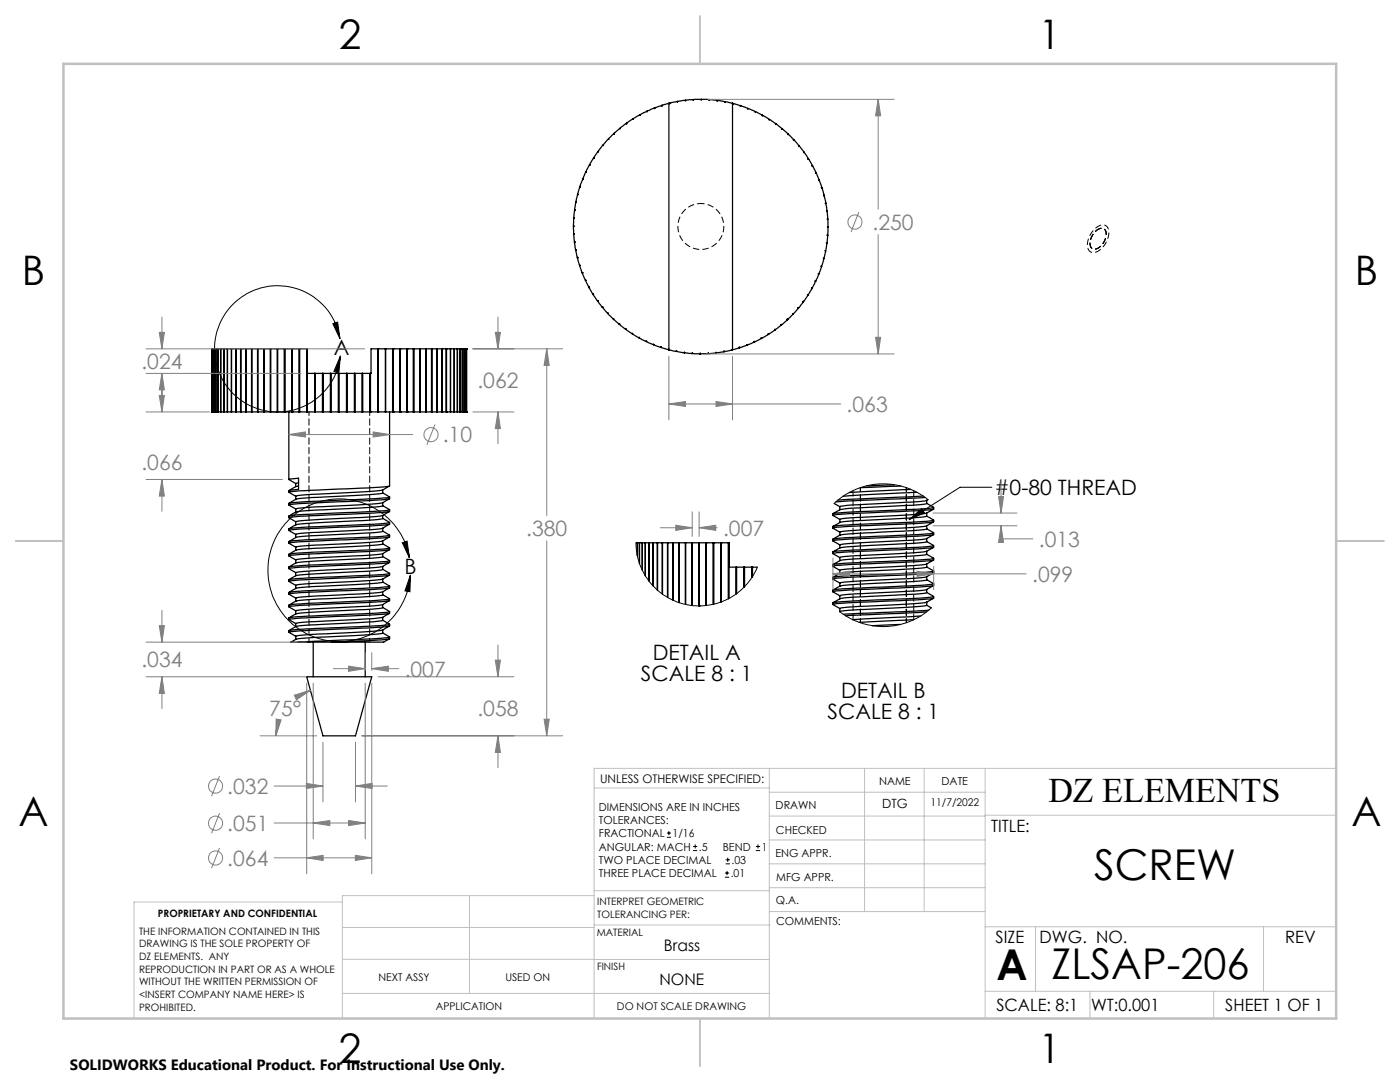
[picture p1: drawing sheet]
<svg xmlns="http://www.w3.org/2000/svg" width="279mm" height="216mm" viewBox="0 0 279 216" stroke-linecap="round" stroke-linejoin="round" font-family="sans-serif">
<g fill="none" stroke="#000" stroke-width=".25">
<path d="M116.3 35.8l-.6 1.4 .2 .1h-.2l-.2 .5-.2 .9 .1 .1h-.1l-.3 .9-.1 .6 .1 .1h-.1l-.1 .3-.1 1 .1 .2h-.1l-.2 1.4 .1 .2-.1 .2v2.9l.1 .1-.1 .4 .1 1.1 .2 .1h-.1l.1 .9 .1 .6h.1l-.1 .1 .2 1.3 .2 .2-.1 .1 .2 .5 .6 1.9 .2 .5h.1l-.1 .1 .2 .5 1.3 2.4h-.2l2.7 3.9 .1-.1-.1 .1 1.9 2.1 1.5 1.2 .3 .4 2.2 1.6 .1-.1 .4 .4 .9 .5 .1-.1v.2l.6 .3 3.1 1.3 2.2 .6M116.3 35.8h.1M133.5 20.6l-3.6 1.2-2.1 1.1v.1h-.3l-2.3 1.4-.1 .3h-.3l-2.2 1.9v.1l-.1-.1-.4 .4-1.5 1.6-.2 .4-.2 .1-1.6 2.2v.2h-.2l-1.3 2.4-.8 1.9M133.5 20.6l.2 .1 .4-.2 1-.3 .1 .2 .1-.2 1-.2 .5 .1 .4-.2h.9l.3 .1 .2-.2h1.3l.1 .1v-.1h1.1l.5 .2v-.1l1.5 .1 .1 .1h.4l2.6 .5M133.5 20.6v49.2M146.2 20.7l1.6 .4v.1v-.1l1.5 .6h.1l3.5 1.7 3.4 2.5 2 1.8 .1 .3 1.1 1.1 .9 1.2v.1h.1l.3 .5 .5 .7v.1l.2 .2 .6 1v.2h.1l1.7 3.8 .9 3.6-.1 .1h.1l.2 .9 .1 .6-.1 .1 .1 .2 .1 1.1-.1 .2 .1 .5-.1 3.9-.4 2v.2l-.6 2.5-1.6 3.9-1.4 2.4-.7 1.1h-.2l.1 .1-2 2.4-.1-.1 .1 .1-1.1 1.1-.1-.1v.2l-2.9 2.3-2 1.2h-.3v.2l-.3 .1-1 .5h-.1l-.5 .3-3.8 1.3M146.2 20.6v.1M146.2 20.7h.1M146.2 20.6v49.2M42.3 69.6h.1M42.3 69.6v12.6M42.3 69.6h.2"/>
<path d="M42.5 69.6h.1M42.5 69.6v12.6M42.5 69.6h.2M42.7 69.6h.1M42.7 69.6v12.6M42.8 69.6h.3M42.8 69.6v12.6M43.1 69.6h.4M43.1 69.6h.1M43.1 69.6v12.6M43.5 69.6h.1M43.5 69.6v12.6"/>
<path d="M43.5 69.6h.5M44 69.6h.1M44 69.6v12.6M44.1 69.6h.6M44.1 69.6v12.6M44.7 69.6h.1M44.7 69.6v12.6M44.7 69.6h.7M45.4 69.6h.1M45.4 69.6v12.6M45.4 69.6h.8M46.2 69.6h.1"/>
<path d="M46.2 69.6v12.6M46.2 69.6h.9M47.1 69.6h.1M47.1 69.6v12.6M47.1 69.6h.9M48 69.6h.1M48 69.6v12.6M48.1 69.6h1M48.1 69.6v12.6M49.1 69.6h.1M49.1 69.6v12.6M49.1 69.6h1.1"/>
<path d="M50.2 69.6h.1M50.2 69.6v12.6M50.3 69.6h1.1M50.3 69.6v12.6M51.4 69.6h.1M51.4 69.6v12.6M51.5 69.6h1.1M51.5 69.6v12.6M52.6 69.6h.1M52.6 69.6v12.6M52.7 69.6h1.2M52.7 69.6v12.6"/>
<path d="M53.9 69.6h.1M53.9 69.6v12.6M54 69.6h1.3M54 69.6v12.6M55.3 69.6h.1M55.3 69.6v12.6M55.4 69.6h1.3M55.4 69.6v12.6M56.7 69.6h.1M56.7 69.6v12.6M56.8 69.6h1.4M56.8 69.6h.1"/>
<path d="M56.8 69.6v12.6M58.2 69.6h.1M58.2 69.6v12.6M58.3 69.6h1.4M58.3 69.6h.1M58.3 69.6v12.6M59.7 69.6h.1M59.7 69.6v12.6M59.8 69.6v12.6M59.8 69.6h1.4M61.2 69.6v12.6M61.2 69.6h.1"/>
<path d="M61.3 69.6v12.6M61.3 69.6v4.9h1.5M62.8 74.5h.1M62.8 74.5v7.7M62.9 74.5h1.4M62.9 74.5v7.7M64.3 74.5h.2M64.3 74.5v7.7M64.4 74.5v7.7M64.5 74.5h1.4M64.5 74.5v7.7M65.9 74.5h.1"/>
<path d="M65.9 74.5v7.7M66 74.5v7.7M66 74.5h1.5M67.5 74.5v7.7M67.5 74.5h.1M67.6 74.5v7.7M67.6 74.5h1.5M69.1 74.5v7.7M69.1 74.5h.2M69.2 74.5v7.7M69.3 74.5h1.4M69.3 74.5v7.7"/>
<path d="M70.7 74.5h.1M70.7 74.5v7.7M70.8 74.5h1.5M70.8 74.5v7.7M72.3 74.5h.1M72.3 74.5v7.7M72.4 74.5h1.5M72.4 74.5v7.7M73.9 74.5h.1M73.9 74.5v7.7M75.4 69.6h-1.4v4.9h-.1M75.4 69.6h.1"/>
<path d="M75.4 69.6v12.6M75.5 69.6h1.4M75.5 69.6v12.6M76.9 69.6h.1M76.9 69.6v12.6M77 69.6h1.4M77 69.6v12.6M78.4 69.6h.1M78.4 69.6v12.6M78.5 69.6h1.3M78.5 69.6h.1M78.5 69.6v12.6"/>
<path d="M79.8 69.6h.1M79.8 69.6v12.6M79.9 69.6h1.3M79.9 69.6h.1M79.9 69.6v12.6M81.2 69.6h.1M81.2 69.6v12.6M81.2 69.6h1.3M82.5 69.6h.1M82.5 69.6v12.6M82.6 69.6h1.1M83.7 69.6h.2"/>
<path d="M83.7 69.6v12.6M83.8 69.6v12.6M83.9 69.6h1.1M83.9 69.6v12.6M85 69.6h.1M85 69.6v12.6M85.1 69.6h1M85.1 69.6v12.6M86.1 69.6h.1M86.1 69.6v12.6M86.2 69.6h1M87.2 69.6h.1"/>
<path d="M87.2 69.6v12.6M87.2 69.6h1M88.2 69.6h.1M88.2 69.6v12.6M88.2 69.6h.9M89.1 69.6h.1M89.1 69.6v12.6M89.1 69.6h.8M89.9 69.6h.1M89.9 69.6v12.6M89.9 69.6h.7M90.6 69.6h.1"/>
<path d="M90.6 69.6v12.6M90.7 69.6h.6M90.7 69.6v12.6M91.3 69.6h.1M91.3 69.6v12.6M91.3 69.6h.5M91.8 69.6h.1M91.8 69.6v12.6M91.8 69.6h.5M92.3 69.6h.1M92.3 69.6v12.6M92.3 69.6h.3"/>
<path d="M92.6 69.6h.1M92.6 69.6h.3M92.6 69.6v12.6M92.9 69.6h.1M92.9 69.6v12.6M93 69.6h.1M93 69.6v12.6M93.1 69.6h.1M93.1 69.6v12.6M133.5 69.7v.1M133.5 69.8l2.8 .6 .3-.1v.1l.9 .1 .6-.1 .1 .2h1.5v-.1l.1 .1 2.7-.1 .4-.2 .4 .1 1.1-.2 .1-.1v.1l1.1-.2 .4-.3 .2 .1M133.5 69.7h.1"/>
<path d="M42.3 82.2h.1M42.3 82.2h.2M42.5 82.2h.1M42.5 82.2h.2M42.7 82.2h.1M42.8 82.2h.3M43.1 82.2h.4M43.1 82.2h.1M43.5 82.2h.1M43.5 82.2h.5M44 82.2h.1M44.1 82.2h.6"/>
<path d="M44.7 82.2h.1M44.7 82.2h.7M45.4 82.2h.1M45.4 82.2h.8M46.2 82.2h.1M46.2 82.2h.9M47.1 82.2h.1M47.1 82.2h.9M48 82.2h.1M48.1 82.2h1M49.1 82.2h.1M49.1 82.2h1.1"/>
<path d="M50.2 82.2h.1M50.3 82.2h1.1M51.4 82.2h.1M51.5 82.2h1.1M52.6 82.2h.1M52.7 82.2h1.2M53.9 82.2h.1M54 82.2h1.3M55.3 82.2h.1M55.4 82.2h1.3M56.7 82.2h.1M56.8 82.2h1.4"/>
<path d="M56.8 82.2h.1M57.6 82.2v13.5l2-.3v2.2l-1.9 .3a3.2 3.2 0 0 1 1.9-.9M57.7 98.2l1.3 .8v.6M57.7 95.7l1.3 .8v.6M58.2 82.2h.1M58.3 82.2h1.4M58.3 82.2h.1M59.6 96.3l-.5 .2M59.7 82.2h.1M59.8 82.2h1.4M61.2 82.2h.1M61.3 82.2h1.5"/>
<path d="M62.8 82.2h.1M62.9 82.2h1.4M64.3 82.2h.2M64.5 82.2h1.4M65.9 82.2h.1M66 82.2h1.5M67.5 82.2h.1M67.6 82.2h1.5M69.1 82.2h.2M69.3 82.2h1.4M70.7 82.2h.1M70.8 82.2h1.5"/>
<path d="M72.3 82.2h.1M72.4 82.2h1.5M73.9 82.2h.1M73.9 82.2h1.5M75.4 82.2h.1M75.5 82.2h1.4M76.3 98.4l-2.2 .3-13.7 .7a3.8 3.8 0 0 0-2.7 1l4.4-.4 12.5-.5 3.2-.3M76.3 97.8l-3.3 .3-8.2 .4a22.9 22.9 0 0 0-5.7 .5M76.9 82.2h.1M77 82.2h1.4M77.8 99.5l-1.4 .8v.6l1.4 .8M77.8 97l-1.4 .8v.6l1.4 .8"/>
<path d="M77.8 99.2v.3a89.8 89.8 0 0 1-11.6 .7l-6.2 .3-2.4 .3v-.4M77.8 82.2v14.7a89.8 89.8 0 0 1-11.6 .7l-6.2 .3-2.4 .3v-.3M78.4 82.2h.1M78.5 82.2h1.3M78.5 82.2h.1M79.8 82.2h.1M79.9 82.2h1.3M79.9 82.2h.1M81.2 82.2h.1M81.2 82.2h1.3M82.5 82.2h.1M82.6 82.2h1.1"/>
<path d="M83.7 82.2h.2M83.9 82.2h1.1M85 82.2h.1M85.1 82.2h1M86.1 82.2h.1M86.2 82.2h1M87.2 82.2h.1M87.2 82.2h1M88.2 82.2h.1M88.2 82.2h.9M89.1 82.2h.1M89.1 82.2h.8"/>
<path d="M89.9 82.2h.1M89.9 82.2h.7M90.6 82.2h.1M90.7 82.2h.6M91.3 82.2h.1M91.3 82.2h.5M91.8 82.2h.1M91.8 82.2h.5M92.3 82.2h.1M92.3 82.2h.3M92.6 82.2h.1M92.6 82.2h.3"/>
<path d="M92.9 82.2h.1M93 82.2h.1M93.1 82.2h.1M178.5 96.7l-5.6 .2M179.8 97l-8.1 .3M181.8 97.6l-12.3 .7M183 98.2l-14.8 .8M184.3 99l-17.1 .8M184.6 99.3l-17.8 .9M184.9 99.8v.6M184.9 99.8a69.7 69.7 0 0 1-9.7 .7l-6 .3-1.6 .3M185.2 99.7l-.3 .1"/>
<path d="M57.7 118.6l1.3 .7v.6M57.7 116l1.3 .8M57.7 113.5l1.3 .8v.6M57.7 110.9l1.3 .8v.6M57.7 108.4l1.3 .8M57.7 105.9l1.3 .7v.6M57.7 103.3l1.3 .8v.6M57.7 100.8l1.3 .8M59 116.8v.6M59 109.2v.6M59 101.6v.6M76.3 100.9h.1a102.9 102.9 0 0 1-13.3 .9l-3 .2a3.6 3.6 0 0 0-2.4 1 73.9 73.9 0 0 1 10-.7l9-.4 1.1-.2"/>
<path d="M76.3 103.4l.1 .1a114.3 114.3 0 0 1-12.5 .8l-4.5 .3a3.1 3.1 0 0 0-1.7 .9M76.3 106a1.56 1.56 0 0 1-1.3 .3l-14.7 .7a3.7 3.7 0 0 0-2.6 1.1l3.5-.4 10.8-.5a26.9 26.9 0 0 0 5.8-.4M76.3 108.5l-2.6 .4-13.6 .7a3.5 3.5 0 0 0-2.4 1l4.9-.4 9.6-.4a22.8 22.8 0 0 0 5.6-.5M76.3 111.1l-.5 .1-2.5 .2-12.7 .7a4.2 4.2 0 0 0-2.9 1l4.2-.4 12.6-.5 2.6-.2 .7-.1M76.3 116.1l-2.7 .4-13.6 .7a3.5 3.5 0 0 0-2.3 1 168.7 168.7 0 0 1 14.8-.8l2.9-.1 2.3-.4M76.3 118.7l-2 .3-13.8 .7a4.1 4.1 0 0 0-2.8 1.1l4.2-.4a173.7 173.7 0 0 0 15.9-.9M76.3 118.1l-3.1 .3-8.1 .5a27.3 27.3 0 0 0-6 .4M76.3 115.6l-2.7 .3-8.1 .4a32.8 32.8 0 0 0-6.5 .5M76.3 113l-3.4 .4-11.7 .6-2.1 .3M76.3 110.5l-3 .3-8.2 .4a30.7 30.7 0 0 0-6 .5M76.3 107.9l-2.6 .3-8.1 .5a34 34 0 0 0-6.6 .5M76.3 102.9l-2.9 .3-11.8 .6-2.5 .3"/>
<path d="M76.3 100.3l-2.6 .3-8 .4a36.3 36.3 0 0 0-6.7 .6M76.4 113.6a22.5 22.5 0 0 1-6 .5l-10.1 .6a3.8 3.8 0 0 0-2.6 1l4.9-.4 9.6-.4a22.8 22.8 0 0 0 5.6-.5M76.4 113.6l1.4 .8M76.4 105.4v.6l1.4 .8M76.4 105.4l-2.4 .3-12.8 .6-2.1 .3M77.7 104.2a30.1 30.1 0 0 1-6.4 .5l-9.2 .4-4.4 .4M77.8 119.8l-1.4 .8v.6M77.8 117.3l-1.4 .8v.6l1.4 .8M77.8 114.8l-1.4 .8v.5l1.4 .8M77.8 112.2l-1.4 .8v.6M77.8 109.7l-1.4 .8v.6l1.4 .8M77.8 107.1l-1.4 .8v.6l1.4 .8"/>
<path d="M77.8 104.6l-1.4 .8M77.8 102.1l-1.4 .8v.5l1.4 .8M77.8 119.5v.3a89.8 89.8 0 0 1-11.6 .7l-6.2 .3-2.4 .3v-.3M77.8 116.9v.4a89.8 89.8 0 0 1-11.6 .7l-6.2 .3-2.4 .2v-.3M77.8 114.4v.3a89.8 89.8 0 0 1-11.6 .7l-6.2 .3-2.4 .3v-.3M77.8 111.9v.3a89.8 89.8 0 0 1-11.6 .7l-6.2 .3-2.4 .3v-.4M77.8 109.6a89.8 89.8 0 0 1-11.6 .7l-6.2 .3-2.4 .3v-.3M77.8 107.1a89.8 89.8 0 0 1-11.6 .7l-6.2 .3-2.4 .3v-.3M77.8 104.6a89.8 89.8 0 0 1-11.6 .7l-6.2 .3-2.4 .2v-.3M77.8 101.7v.3a89.8 89.8 0 0 1-11.6 .7l-6.2 .3-2.4 .3v-.3M77.8 104.2v.4M77.8 106.8v.3"/>
<path d="M77.8 109.3v.3M126.9 108.3h.3M127.2 108.3h.1M127.2 108.3v2.5M127.2 108.3h.4M127.2 108.3v2.6M127.6 108.3h.1M127.6 108.3v4.1M127.6 108.3h.6M127.6 108.3v4.2M128.2 108.3h.1M128.2 108.3v5.5"/>
<path d="M128.2 108.3h.6M128.8 108.3h.1M128.8 108.3v6.6M128.8 108.3h.7M129.5 108.3h.1M129.5 108.3v7.6M129.5 108.3h.8M129.5 108.3v7.7M130.3 108.3h.1M130.3 108.3v8.6M130.4 108.3h.8M130.4 108.3v8.6"/>
<path d="M131.2 108.3h.1M131.2 108.3v9.4M131.2 108.3h1M131.2 108.3v9.5M132.2 108.3v10.2M132.2 108.3h.1M132.2 108.3h1M132.2 108.3v10.3M133.2 108.3h.1M133.2 108.3v10.9M133.3 108.3h1M133.3 108.3v10.9"/>
<path d="M134.3 108.3h.1M134.3 108.3v11.5M134.4 108.3h1.1M134.4 108.3v11.5M135.5 108.3h.1M135.5 108.3v11.9M135.6 108.3h1.2M135.6 108.3v12M136.8 108.3h.1M136.8 108.3v12.3M136.8 108.3h1.3M138.1 108.3h.1"/>
<path d="M138.1 108.3v12.5M138.1 108.3h1.4M139.5 108.3h.1M139.5 108.3v12.6M139.5 108.3h1.4M140.9 108.3h.1M140.9 108.3v12.5M140.9 108.3h1.4M142.3 108.3h.1M142.3 108.3v12.3M142.4 108.3h1.4M142.4 108.3h.1"/>
<path d="M142.4 108.3v12.3M143.8 108.3h.1M143.8 108.3v11.9M143.9 108.3h1.4M143.9 108.3h.1M143.9 108.3v11.8M145.3 108.3v11.2M145.3 108.3h.2M145.5 108.3v4.9h1.4M145.5 108.3l-.1 11.2M146.9 113.2h.1M146.9 113.2v5.3"/>
<path d="M147 113.2v5.3M147 113.2h1.5M148.5 113.2h.1M148.5 113.2v4M148.5 113.2v3.9M148.6 113.2h1.5M148.6 113.2v3.9M150.1 113.2v2M150.1 113.2h.1M150.1 113.2v1.9M150.2 113.2h.9M150.2 113.2v1.8"/>
<path d="M166.2 118.1l1.4 .8M166.2 115.6l1.4 .7v.6M166.2 113l1.4 .8M166.2 110.5l1.4 .8M166.2 108l1.4 .7v.6l-1.4 .8M166.2 105.4l1.4 .8M166.2 102.9l1.4 .7M166.2 102.5l.7-.4a5.2 5.2 0 0 1 3.2-.7l8.1-.4a38.8 38.8 0 0 0 6.8-.5l1.3 .7a62.2 62.2 0 0 1-9.6 .7l-7.3 .3zM166.2 112.7v.3M166.2 115.2v.3M166.2 117.8v.3M166.3 112.6l2.7-.2 14.1-.6 3.2-.4-.1 .4-.7 .1-15.9 .7-3.4 .4"/>
<path d="M166.5 100.5l1.1 .6M167.6 106.2v.6l-1.4 .8 2.8-.3 14.1-.6 3.2-.4v.3l-3.3 .4-13.4 .6-3.4 .3v-.3M167.6 113.8v.6l-1.4 .8M167.6 118.9v.6l-1.4 .8 4.9-.4 12.1-.5 3.1-.4M167.6 111.3v.6M167.6 103.6v.6M167.6 101.1v.6M184.9 103a150.3 150.3 0 0 1-15.1 1h-.9a2.91 2.91 0 0 0-2 .7l-.7 .3 4.8-.4 9.6-.4a26.9 26.9 0 0 0 5.7-.4l-.1 .4-3.2 .3-13.4 .5-3.4 .4v-.3M184.9 110.6a155.9 155.9 0 0 1-15.1 1l-.9 .1a3.9 3.9 0 0 0-2.7 .9M184.9 115.7l-.5 .2-2.6 .2-12.7 .6a4.4 4.4 0 0 0-2.9 1l2.2-.2 15.3-.7 2.6-.3-.1 .4-.7 .1-15.9 .7-3.4 .4M184.9 118.2l1.4 .8M184.9 115.7l1.4 .8"/>
<path d="M184.9 113.1l1.4 .8a156.6 156.6 0 0 1-15 .9l-5 .4M184.9 110.6l1.4 .8M184.9 108.1l1.4 .7M184.9 105.5l1.4 .8M184.9 103l1.4 .8M184.9 117.6v.6M184.9 115.1v.6M184.9 112.5v.6M184.9 110v.6M184.9 107.5v.6M184.9 104.9v.6M184.9 102.4v.6"/>
<path d="M184.9 117.6a55.4 55.4 0 0 1-8.9 .7l-2.9 .1a19.9 19.9 0 0 0-5.5 .5M184.9 115.1l-3.1 .3-8.2 .4a29.4 29.4 0 0 0-6 .5M184.9 112.5l-2.7 .4-8.1 .4a31.7 31.7 0 0 0-6.5 .5M184.9 110l-3.4 .3-8.3 .5a20.9 20.9 0 0 0-5.6 .5M184.9 107.5a71.4 71.4 0 0 1-9.7 .6l-1.5 .1a30.7 30.7 0 0 0-6.1 .5M184.9 104.9l-2.7 .3-8 .5a34 34 0 0 0-6.6 .5M184.9 102.4l-2.3 .3-9.3 .5a22 22 0 0 0-5.7 .4M184.9 118.2l-.2 .2-2.2 .2-7.9 .4a40.2 40.2 0 0 0-7 .5M184.9 113.1h.1a111 111 0 0 1-13.5 .9l-3.9 .4M184.9 108.1l-2 .3-11.7 .6-3.6 .3M184.9 105.5h.1a57.7 57.7 0 0 1-9.4 .7l-6.1 .3-1.9 .3M186.3 119.4l-1.4 .8"/>
<path d="M186.3 116.8l-1.4 .8M186.3 114.3l-1.4 .8M186.3 111.8l-1.4 .7M186.3 109.2l-1.4 .8M186.3 106.7l-1.4 .8M186.3 104.1l-1.4 .8M186.3 101.6l-1.4 .8M186.3 108.9a234.3 234.3 0 0 1-17 .9l-3 .3M186.3 119l-.1 .4-3.2 .3-13.4 .6-3.4 .3v-.3M186.3 113.9l-.1 .4-.7 .1-15.9 .8-3.4 .3M186.3 108.9l-.1 .4-3.2 .2-13.4 .6-3.4 .4v-.4M186.3 101.2l-.1 .4-3.2 .3-13.4 .6-3.4 .3v-.3"/>
<path d="M57.7 123.6l1.3 .8M57.7 121.1l1.3 .8v.6M57.7 126.2l1.3 .8v.6M59 124.4v.6M59.5 128.1h6.7M61.2 135h13l-3.3 11.8h-6.4zM62.5 128.1v6.9M66.2 128.1h10.4M72.9 128.1v6.9M76.3 123.8h.1a32.8 32.8 0 0 1-6.6 .5l-9.8 .5a3.5 3.5 0 0 0-2.3 1l3.6-.3 14.4-.7 2.1-.2M76.3 126.3l-2.1 .3-13.7 .8a3.6 3.6 0 0 0-2.4 .7M76.3 125.7l-3.1 .3-8.2 .5a26.1 26.1 0 0 0-5.9 .5"/>
<path d="M76.3 123.2l-1.8 .2-9 .5a30.6 30.6 0 0 0-6.5 .5M76.3 120.6l-3.5 .4-11.7 .6-2 .3M76.4 121.2a23.5 23.5 0 0 1-6.1 .5l-10 .6a3.8 3.8 0 0 0-2.6 1l1.7-.3 15.2-.6 3.2-.4M76.4 121.2l1.4 .8M77.8 124.9l-1.4 .8v.6l1.4 .8M77.8 122.4l-1.4 .8v.6l1.4 .8M77.8 127.5l-1.2 .7M77.8 127.1v.3a89.8 89.8 0 0 1-11.6 .7M77.8 124.6v.3a89.8 89.8 0 0 1-11.6 .7l-6.2 .3-2.4 .3v-.4M77.8 122v.3a89.8 89.8 0 0 1-11.6 .7l-6.2 .3-2.4 .3v-.3M77.8 127.1a231.4 231.4 0 0 1-17.3 1h-2.4M139.5 120.9h.1"/>
<path d="M166.2 120.7l1.4 .7M179.7 124.6l-5.6 .2M182.4 123.6l-10.9 .6M183.8 122.9l-13.7 .7M184.9 122.1l-16.1 .8M184.9 120.8l1 .5M184.9 120.2v.6M184.9 120.8l-1.8 .2-12.7 .7-2.8 .3v-.6M184.9 120.2l-2.8 .3-8 .4a30.6 30.6 0 0 0-6.5 .5M185.3 121.7l-17 .9"/>
</g>
<g fill="none" stroke="#000" stroke-width=".2">
<path d="M66.4 64.6l1-.3 .4 3.3zM67.8 67.6a12.6 12.6 0 0 0-19.5-8.3 12.6 12.6 0 0 0 .7 21.2 12.6 12.6 0 0 0 18.9-9.5M67.9 71l-.3 3.3-1-.2zM185.2 99.7l-2-1.4-2.6-1.1-2.8-.6h-2.3l-2.1 .2-2.5 .8-2.3 1.2-2.1 1.7M197.9 97.2h-6.3l-10.2 6.5M80.3 108.3l.9-.3 .5 3.3zM81.7 111.3a14.2 14.2 0 0 0-22.1-9.2 14.2 14.2 0 0 0 .9 23.9 14.2 14.2 0 0 0 21.3-10.7l.1-.6M81.9 114.7l-.1 3.4-1-.2zM126.9 108.3l.3 2.5 .4 1.7 .8 1.8 1.2 1.8 1.6 1.7 2 1.4 1.7 .9 1.9 .5 2.2 .3 1.9-.1 2.3-.4 2.4-1.1 1.4-.8 1.6-1.4 1.7-2.2 .8-1.7M181.4 103.7l2.5-2.2 .6 .8zM185.9 121.3l-2 1.5-2.4 1.2-2.6 .8-2.3 .2-2.3-.1-2-.4-2.4-1-2.3-1.4M133.1 167.1h.8"/>
<path d="M133.1 166.2h.8M133.5 165.8v.9M138.3 169.7h.8M138.3 168.9h.8M138.7 168.5v.8M144.7 175h.8M144.7 174.2h.8M144.8 172.4h.9M144.8 171.6h.9M145.1 173.8v.8M145.2 171.1v.9M150.8 169.7h.9"/>
<path d="M150.8 168.9h.9M151.3 168.5v.8"/>
</g>
<g fill="none" stroke="#808080" stroke-width=".2">
<path d="M141.3 19.8h37.1M175.3 19.8l.5 3.3h-1.1zM175.3 19.8v21.9M171.4 42.3l-1.6 4M175.3 46.8v23.8M29.1 69.6h43.7M29.1 74.5h31M31.8 66.3h1l-.5 3.3zM31.8 78.9h1l-.5 3.3zM32.3 74.5l.5 3.3h-1zM32.3 63.3v6.3M32.3 74.5v7.7"/>
<path d="M94.4 69.6h17.9M98.8 66.3h1.1l-.5 3.3zM99.4 63.3v6.3M109.1 69.6l.5 3.3h-1zM109.1 69.6v33.3M133.5 71.1v12.7M140.9 70.6h37.5M146.2 71.1v12.7M174.7 67.3h1.1l-.5 3.3zM29.1 82.2h12.7M29.1 95.7h27.3M32.3 95.7l.5 3.3h-1z"/>
<path d="M32.3 95.7v6.3M57.6 86.7l3.4-.5v1zM57.6 86.7h24.8M74.5 86.2l3.3 .5-3.3 .5zM86.8 84.7l-1.6 4.1M94.4 82.2h8.2M99.4 82.2l.5 3.3h-1.1zM99.4 82.2v6.3M133.5 80.6l3.3-.5v1zM133.5 80.6h34.3M142.9 80.1l3.3 .5-3.3 .5zM199.3 99.1h1l-.5 3.3z"/>
<path d="M199.8 96v6.4M109.1 107.9v38.9M131.8 105.3h6.3M134.9 104.8l3.2 .5-3.2 .5zM138.1 102.1v4.9M139.5 105.3l3.3-.5v1zM139.5 102.1v4.9M139.5 105.3h3.6M166.2 114.5l3.3-.5v1zM166.2 111.4v6.3M166.2 114.5h38.6M183 114l3.3 .5-3.3 .5z"/>
<path d="M186.2 102.4h16.8M186.2 104.9h16.8M186.3 113v4.7M199.8 104.9l.5 3.3h-1zM199.8 104.9v2.6h6.3M29.1 128.1h32.1M29.1 135h32.1M31.8 124.8h1l-.5 3.3zM32.3 135l.5 3.4h-1zM32.3 121.8v6.3M32.3 135v6.4M58.7 138.7l3.2-.9-2.7 1.8z"/>
<path d="M61.2 136.3v38M61.9 137.8l-2.1 .9M62.5 136.3v31.1M66.5 133.4h6.4M69.6 132.9l3.3 .5-3.3 .5zM72.9 130.2v3.6M72.9 136.3v31.1M74.2 133.4l3.3-.5v1zM74.2 130.2v3.6M74.2 136.3v38M74.2 133.4h5.4M75.5 135h27.1"/>
<path d="M98.8 131.7h1.1l-.5 3.3zM99.4 128.7v6.3M43.8 154.8l-1.6 4.1M51.9 146.8h11.3M54.7 156.8h9.8M55.1 143.5l1 .2-1 3.1zM55.6 143.7l-.4 1.5-.1 1.6M61.1 156.3l3.4 .5-3.4 .5zM64.5 148.1v11.9M70.9 156.8l3.4-.5v1zM70.9 148.1v11.9M70.9 156.8h6.4"/>
<path d="M72.2 146.8h40.1M99.4 146.8l.5 3.3h-1.1zM99.4 146.8v6.4M108.6 143.5h1l-.5 3.3zM43.8 169.2l-1.6 4M43.8 162.2l-1.6 4.1M54.7 171.2h19.5M54.7 164.2h18.2M61.2 171.2l3.3-.5v1zM62.5 164.2l3.3-.5v1zM69.6 163.7l3.3 .5-3.3 .5zM70.9 170.7l3.3 .5-3.3 .5z"/>
<circle cx="170.6" cy="44.3" r="1.42"/>
<circle cx="86" cy="86.7" r="1.4"/>
<circle cx="43" cy="156.9" r="1.4"/>
<circle cx="43" cy="171.2" r="1.41"/>
<circle cx="43" cy="164.3" r="1.4"/>
</g>
<path d="M139.9 40.6a4.6 4.6 0 0 0-4 6.8 4.6 4.6 0 0 0 7.8 .3 4.6 4.6 0 0 0-3.5-7.1h-.3" fill="none" stroke="#000" stroke-width=".2" stroke-dasharray="1.3 .6" stroke-dashoffset=".5" stroke-linecap="butt"/>
<path d="M219.2 45.2a4.2 4.2 0 0 0-2 4.7 1.48 1.48 0 0 0 2.4-.1 4 4 0 0 0 1.4-4.5 1.3 1.3 0 0 0-1.8-.1M219.2 45.8a3 3 0 0 0-1.4 3.6 1.48 1.48 0 0 0 2.2-.6 2.46 2.46 0 0 0 .4-3.1l-.7-.1-.5 .2" fill="none" stroke="#000" stroke-width=".2" stroke-dasharray="1.3 .6" stroke-dashoffset=".6" stroke-linecap="butt"/>
<path d="M61.7 82.2v45.9M73.8 128.1v-45.9M171.7 124.2v-26.9M180.9 124.2v-26.9" fill="none" stroke="#000" stroke-width=".2" stroke-dasharray="1.3 .6" stroke-dashoffset=".5"/>
<g fill="none" stroke="#c0c0c0" stroke-width=".2">
<path d="M118.6 157.2h34.9M153.5 153.3v49.9M153.5 158.1h43.1M172.5 153.3v28.6M184.4 153.3v28.6M196.6 153.3v49.9M266.7 153.3h-148.1v49.9M68.3 180h-41.6v23.2M93.7 178.7v19.5M118.6 178.7h-50.3v24.5M118.6 177.7h35M153.5 167.6h43.1"/>
<path d="M153.5 162.8h43.1M153.5 172.4h43.1M153.5 177.1h43.1M196.6 162.7h70.1M68.3 198.2h85.2M68.3 191.4l85.2 .1M68.3 185.1h50.3M118.6 184.6h35M153.6 181.9h43M196.6 197.8h70.1M196.6 184.9h70.1M206.7 184.9v12.9"/>
<path d="M217.5 197.8v5.4M242.2 197.8v5.4M252.2 184.9v12.9"/>
</g>
<path d="M139.7 3.2v9.5M3.1 107.9h9.6M266.7 107.9h9.5M139.7 203.2v9.6" fill="none" stroke="#c0c0c0" stroke-width=".25"/>
<path d="M12.7 12.7h254v190.5h-254z" fill="none" stroke="#c0c0c0" stroke-width=".5"/>
<path d="M170.2 123.6v-25.7M182.4 123.6v-25.7" fill="none" stroke="#000" stroke-width=".2" stroke-dasharray="1.3 .6" stroke-dashoffset=".1"/>
<path d="M66.4 64.6l1-.3 .4 3.3zM67.9 71l-.3 3.3-1-.2zM80.3 108.3l.9-.3 .5 3.3zM81.9 114.7l-.1 3.4-1-.2z" fill="#000"/>
<path d="M175.3 19.8l.5 3.3h-1.1zM174.7 67.3h1.1l-.5 3.3zM133.5 80.6l3.3-.5v1zM142.9 80.1l3.3 .5-3.3 .5zM31.8 66.3h1l-.5 3.3zM32.3 74.5l.5 3.3h-1zM57.6 86.7l3.4-.5v1zM74.5 86.2l3.3 .5-3.3 .5zM31.8 124.8h1l-.5 3.3zM32.3 135l.5 3.4h-1zM61.1 156.3l3.4 .5-3.4 .5zM70.9 156.8l3.4-.5v1zM58.7 138.7l3.2-.9-2.7 1.8zM55.1 143.5l1 .2-1 3.1zM109.1 69.6l.5 3.3h-1zM108.6 143.5h1l-.5 3.3zM99.4 82.2l.5 3.3h-1.1zM98.8 66.3h1.1l-.5 3.3zM69.6 132.9l3.3 .5-3.3 .5zM74.2 133.4l3.3-.5v1zM99.4 146.8l.5 3.3h-1.1zM98.8 131.7h1.1l-.5 3.3zM31.8 78.9h1l-.5 3.3zM32.3 95.7l.5 3.3h-1zM61.2 171.2l3.3-.5v1zM70.9 170.7l3.3 .5-3.3 .5zM62.5 164.2l3.3-.5v1zM69.6 163.7l3.3 .5-3.3 .5zM134.9 104.8l3.2 .5-3.2 .5zM139.5 105.3l3.3-.5v1zM199.3 99.1h1l-.5 3.3zM199.8 104.9l.5 3.3h-1zM166.2 114.5l3.3-.5v1zM183 114l3.3 .5-3.3 .5z" fill="#808080"/>
<path d="M181.4 103.7l2.5-2.2 .6 .8z" fill="#000"/>
<g font-size="8.5">
<text x="218.3" y="175.5">SCREW</text>
<text x="198.9" y="195.5">A</text>
<text x="209.8" y="195.4">ZLSAP-206</text>
</g>
<g font-size="8.1">
<text x="67.6" y="9.7">2</text>
<text x="207.3" y="9.7">1</text>
<text x="4.4" y="57">B</text>
<text x="270.4" y="57">B</text>
<text x="3.7" y="164.9">A</text>
<text x="269.7" y="164.9">A</text>
<text x="67.6" y="212.2">2</text>
<text x="207.3" y="212.2">1</text>
</g>
<text font-size="6.9" x="209.2" y="160.1">DZ ELEMENTS</text>
<g font-size="4.2" fill="#808080">
<text x="174.1" y="45.8">.250</text>
<text x="28.2" y="73.6">.024</text>
<text x="95.3" y="77.3">.062</text>
<text x="169" y="82.2">.063</text>
<text x="88.4" y="88.3">.10</text>
<text x="28.2" y="93.7">.066</text>
<text x="105" y="107">.380</text>
<text x="144.3" y="106.9">.007</text>
<text x="207.3" y="109.1">.013</text>
<text x="206" y="116.1">.099</text>
<text x="28.2" y="133.1">.034</text>
<text x="80.8" y="135">.007</text>
<text x="53.7" y="142.8">75°</text>
<text x="95.3" y="142.8">.058</text>
<text x="45.4" y="158.4">.032</text>
<text x="45.4" y="165.8">.051</text>
<text x="45.4" y="172.7">.064</text>
</g>
<g font-size="4.2">
<text x="66.6" y="70.8">A</text>
<text x="198.4" y="98.8">#0-80 THREAD</text>
<text x="80.7" y="114.5">B</text>
<text x="130.3" y="131.7">DETAIL A</text>
<text x="127.9" y="135.8">SCALE 8 : 1</text>
<text x="165.2" y="143.5">SCALE 8 : 1</text>
<text x="167.9" y="139.3">DETAIL B</text>
</g>
<g font-size="3.4">
<text x="197.8" y="166">TITLE:</text>
<text x="198.7" y="188.1">SIZE</text>
<text x="207.5" y="188.1">DWG. NO.</text>
<text x="256.5" y="188.2">REV</text>
<text x="198.8" y="201.7">SCALE: 8:1</text>
<text x="217.7" y="201.8">WT:0.001</text>
<text x="244.5" y="201.7">SHEET 1 OF 1</text>
</g>
<g font-size="3.2">
<text x="132.5" y="189.8">Brass</text>
<text x="131.6" y="196.6">NONE</text>
</g>
<text font-size="3" x="14" y="213.5">SOLIDWORKS Educational Product. For Instructional Use Only.</text>
<text font-size="2.5" x="176" y="161.3">DTG</text>
<text font-size="2.4" x="119.8" y="156.2">UNLESS OTHERWISE SPECIFIED:</text>
<g font-size="2.2">
<text x="119.5" y="161.8">DIMENSIONS ARE IN INCHES</text>
<text x="154.8" y="161.4">DRAWN</text>
<text x="175.4" y="156.6">NAME</text>
<text x="187.9" y="156.7">DATE</text>
<text x="119.5" y="164.4">TOLERANCES:</text>
<text x="119.5" y="167.1">FRACTIONAL</text>
<text x="134.2" y="167.1">1/16</text>
<text x="154.9" y="166.3">CHECKED</text>
<text x="119.5" y="172.4">TWO PLACE DECIMAL</text>
<text x="119.5" y="169.7">ANGULAR: MACH</text>
<text x="139.5" y="169.7">.5</text>
<text x="144.2" y="169.7">BEND</text>
<text x="146" y="172.4">.03</text>
<text x="152" y="169.7">1</text>
<text x="154.8" y="171">ENG APPR.</text>
<text x="119.5" y="175">THREE PLACE DECIMAL</text>
<text x="145.8" y="175">.01</text>
<text x="154.9" y="175.7">MFG APPR.</text>
<text x="154.9" y="180.4">Q.A.</text>
<text x="154.9" y="184.6">COMMENTS:</text>
</g>
<g font-size="2.1">
<text x="185.7" y="160.7">11/7/2022</text>
<text x="75.5" y="195.7">NEXT ASSY</text>
<text x="100.9" y="195.7">USED ON</text>
<text x="86.9" y="201.5">APPLICATION</text>
<text x="123.1" y="201.6">DO NOT SCALE DRAWING</text>
</g>
<g font-size="2">
<text x="31.5" y="182.9">PROPRIETARY AND CONFIDENTIAL</text>
<text x="119.2" y="180.6">INTERPRET GEOMETRIC</text>
<text x="119.2" y="183.1">TOLERANCING PER:</text>
<text x="27.8" y="186.5">THE INFORMATION CONTAINED IN THIS</text>
<text x="27.8" y="189">DRAWING IS THE SOLE PROPERTY OF</text>
<text x="27.8" y="191.6">DZ ELEMENTS. ANY</text>
<text x="119.1" y="186.7">MATERIAL</text>
<text x="27.8" y="194.1">REPRODUCTION IN PART OR AS A WHOLE</text>
<text x="27.8" y="196.6">WITHOUT THE WRITTEN PERMISSION OF</text>
<text x="119.1" y="193.5">FINISH</text>
<text x="27.8" y="199.1">&lt;INSERT COMPANY NAME HERE&gt; IS</text>
<text x="27.8" y="201.7">PROHIBITED.</text>
</g>
</svg>
